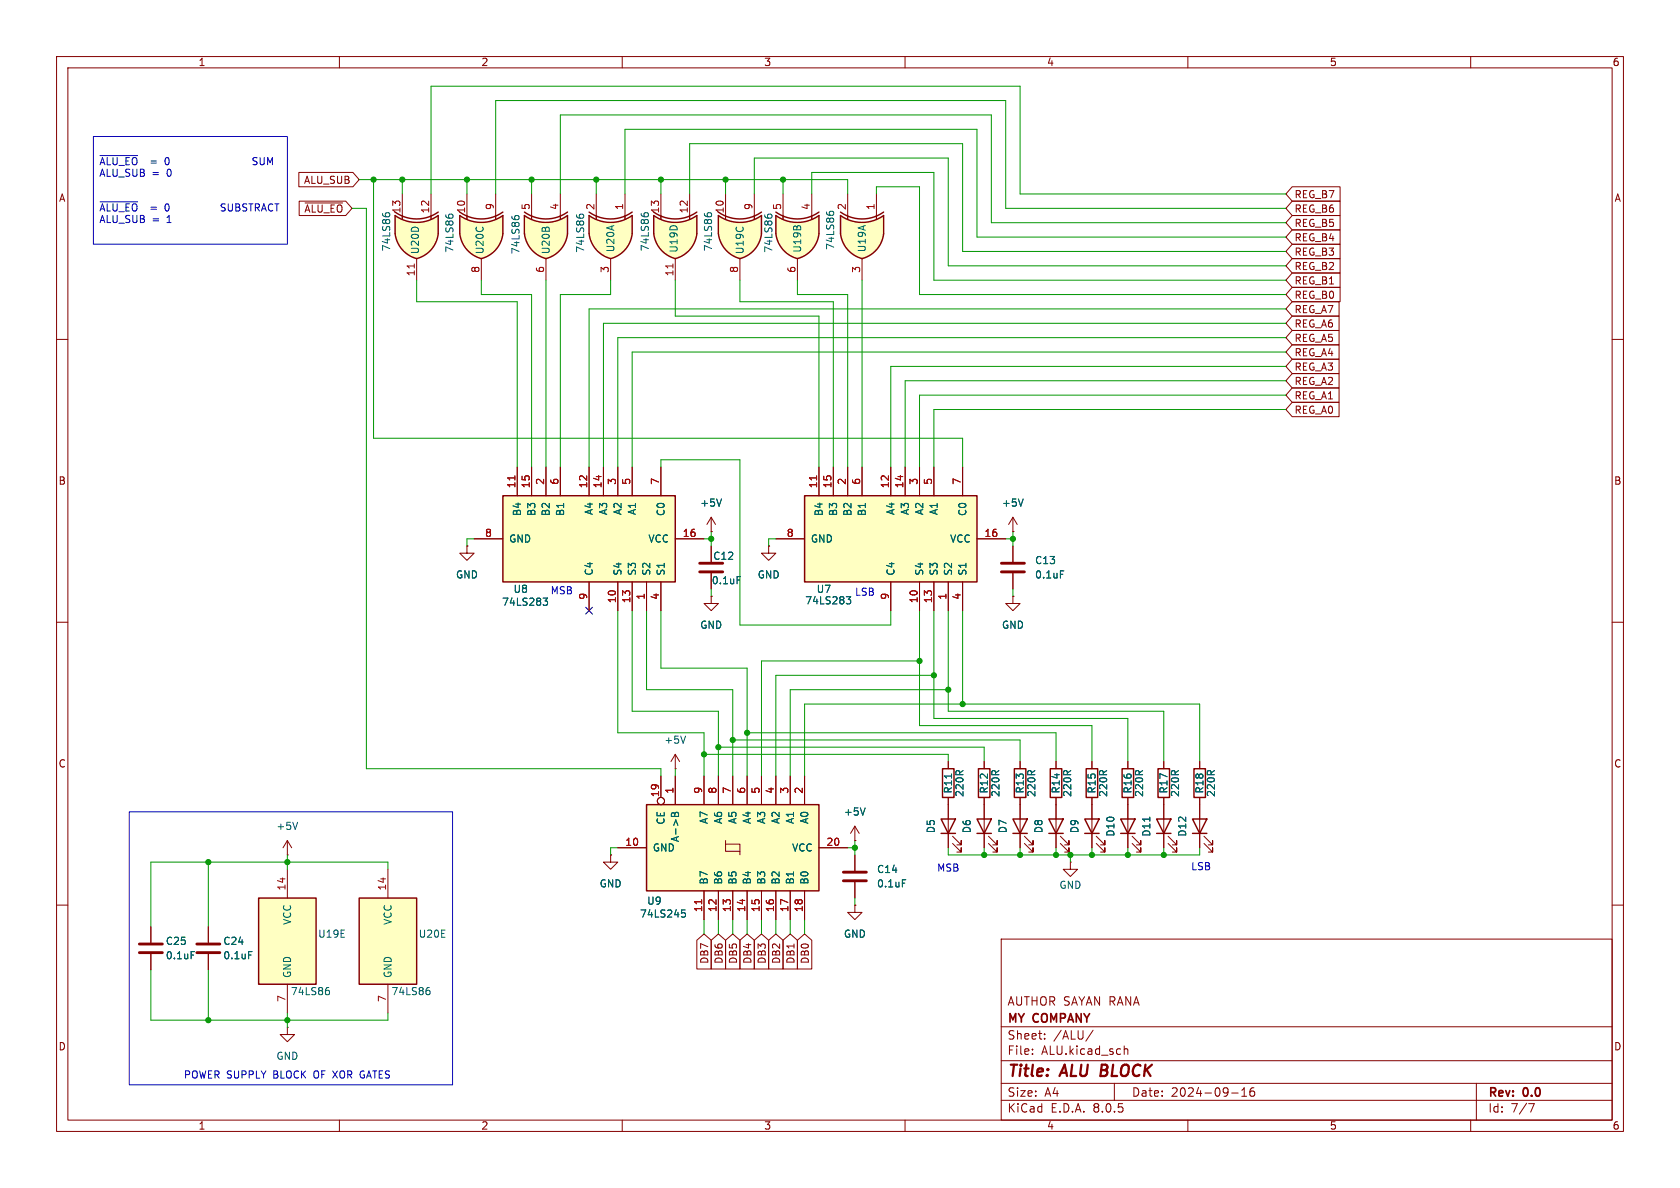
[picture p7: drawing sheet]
<svg xmlns="http://www.w3.org/2000/svg" width="297mm" height="210mm" viewBox="0 0 297 210" stroke-linecap="round" stroke-linejoin="round" font-family="sans-serif">
<g fill="none" stroke="#840000" stroke-width=".18">
<path d="M10 10h277v190h-277zM12 12h273v186h-273zM60 10v2M110 10v2M160 10v2M210 10v2M260 10v2M10 60h2M285 60h2M10 110h2M285 110h2M193 134.6v1.3"/>
<path d="M10 160h2M193 141v1.2M285 160h2M177 166h108v32h-108zM60 198v2M110 198v2M160 198v2M177 194.5h108M177 191.5h108M177 187.5h108M177 181.5h108M182.5 186.3v.1"/>
<path d="M182.5 185.5v.1M184.7 183.6v.1M184.7 182.8v.1M193.2 182.1l-1.2 2M197 191.5v3M198.7 184.9v1.5M198.7 185.5l.3-.1 .3 .1 .1 .9M210 198v2M217.7 193.2h1.2M219.5 193.8h.9M219.5 192.7l.5-.4v1.5M221.7 192.3a.59 .59 0 0 0-.7 .6v.6l.1 .2 .4 .1 .2-.1 .1-.5-.1-.3h-.5l-.2 .3"/>
<path d="M260 198v2M261 191.5v6.5M270.2 195.1h1l-.6 1.5"/>
</g>
<path d="M192 135.9h2.1v5.1h-2.1z" fill="none" stroke="#840000" stroke-width=".25"/>
<path d="M137.2 41.3l5.1-.6-1.3 5a5.2 5.2 0 0 1-3.8-4.4z" fill="#ffffc2" stroke="#ffffc2" stroke-width=".18"/>
<path d="M137.2 38.1v3.2M144.8 38.1v3.2" fill="none" stroke="#ffffc2" stroke-width=".18"/>
<path d="M137.2 38.1a6.7 6.7 0 0 0 7.6 0v3.2h-7.6z" fill="#ffffc2"/>
<path d="M139.7 40.7l5.1 .6a5.1 5.1 0 0 1-3.8 4.4z" fill="#ffffc2" stroke="#ffffc2" stroke-width=".18"/>
<path d="M137.2 37.5a6.6 6.6 0 0 0 7.6 0M137.2 38.1a6.6 6.6 0 0 0 7.6 0v3.2a5.1 5.1 0 0 1-3.8 4.4 5.2 5.2 0 0 1-3.8-4.4zM179.3 135.9h2.1v5.1h-2.1zM179.1 144.8h2.5l-1.3 2.5zM179.1 147.3h2.5" fill="none" stroke="#840000" stroke-width=".25"/>
<path d="M138.4 34.3v4.4M143.5 34.3v4.4M141 45.7v3.8M180.3 134.6v1.3M180.3 141v8.9M181.1 149.1l1.5 1.5v-.7v.7h-.7M181.1 147.8l1.5 1.6v-.8v.8h-.7" fill="none" stroke="#840000" stroke-width=".18"/>
<path d="M135.2 38v.2M135.7 38.3v-.3l.2-.1h.4l.2 .4" fill="none" stroke="#006464" stroke-width=".18"/>
<path d="M88.9 87.6h30.5v15.3h-30.5z" fill="#ffffc2"/>
<path d="M88.9 87.6h30.5v15.3h-30.5z" fill="none" stroke="#840000" stroke-width=".25"/>
<g fill="none" stroke="#840000" stroke-width=".18">
<path d="M83.8 95.3h5.1M91.4 82.6v5M94 82.6v5M96.5 82.6v5M99.1 82.6v5M104.1 82.6v5M106.7 82.6v5M109.2 82.6v5M111.8 82.6v5M116.8 82.6v5M119.4 95.3h5.1M125.7 94h.1"/>
<path d="M125.7 91.4l-.7 1.3M125.7 91.4v2.6M125.7 91.4l.8 1.3M104.1 102.9v5.1M109.2 102.9v5.1M111.8 102.9v5.1M114.3 102.9v5.1M116.8 102.9v5.1"/>
</g>
<path d="M91 84.1v.7" fill="none" stroke="#a90000" stroke-width=".18"/>
<path d="M127.5 88.2l-.4 1.3M96 105.7h.8l-.4 .5 .3 .1 .1 .5-.2 .2h-.4" fill="none" stroke="#006464" stroke-width=".18"/>
<path d="M142.2 87.6h30.5v15.3h-30.5z" fill="#ffffc2"/>
<g fill="none" stroke="#840000" stroke-width=".25">
<path d="M142.2 87.6h30.5v15.3h-30.5zM173 135.9h2v5.1h-2zM185.7 135.9h2v5.1h-2zM204.7 135.9h2.1v5.1h-2.1zM211.1 135.9h2v5.1h-2zM166.4 144.8h2.5l-1.3 2.5zM166.4 147.3h2.5M172.7 144.8h2.6l-1.3 2.5zM172.7 147.3h2.6M204.5 144.8h2.5l-1.3 2.5zM204.5 147.3h2.5M210.8 144.8h2.6l-1.3 2.5z"/>
<path d="M210.8 147.3h2.6"/>
</g>
<g fill="none" stroke="#840000" stroke-width=".18">
<path d="M82.5 96.5v1.3h1.3l-1.3 1.3-1.2-1.3h1.2M82.5 96.5h.1M135.9 96.5v1.3h1.3l-1.3 1.3-1.3-1.3h1.3M135.9 96.5h.1M137.2 95.3h5M144.8 82.6v5M147.3 82.6v5M149.9 82.6v5M152.4 82.6v5M157.5 82.6v5M160 82.6v5M162.6 82.6v5"/>
<path d="M165.1 82.6v5M170.2 82.6v5M172.7 95.3h5.1M125.7 105.4v1.3h1.3l-1.3 1.3-1.2-1.3h1.2M125.7 105.4h.1M157.5 102.9v5.1M162.6 102.9v5.1M165.1 102.9v5.1M167.6 102.9v5.1M170.2 102.9v5.1M119.4 135.9h.1M119.4 133.4l-.8 1.2"/>
<path d="M119.4 133.4v2.5M119.4 133.4l.7 1.2M174 134.6v1.3M186.7 134.6v1.3M205.7 134.6v1.3M212.1 134.6v1.3M167.6 142.2v7.7M168.4 149.1l1.5 1.5v-.7v.7h-.7M168.4 147.8l1.5 1.6v-.8v.8h-.7M174 141v8.9M174.8 149.1l1.5 1.5v-.7v.7h-.8M174.8 147.8l1.5 1.6v-.8v.8h-.8"/>
<path d="M186.7 141v1.2M189.2 152.4v1.3h1.3l-1.3 1.2-1.2-1.2h1.2M189.2 152.4h.1M205.7 141v8.9M206.5 149.1l1.5 1.5v-.7v.7h-.7M206.5 147.8l1.5 1.6v-.8v.8h-.7M212.1 141v8.9M212.9 149.1l1.5 1.5v-.7v.7h-.8M212.9 147.8l1.5 1.6v-.8v.8h-.8"/>
</g>
<path d="M144.4 84.1v.7" fill="none" stroke="#a90000" stroke-width=".18"/>
<path d="M149.6 105.5h.8l-.4 .5 .3 .1 .1 .4-.2 .3h-.4M121.2 130.1l-.4 1.3M203.3 144.4v.8" fill="none" stroke="#006464" stroke-width=".18"/>
<path d="M114.3 142.2h30.5v15.3h-30.5z" fill="#ffffc2"/>
<g fill="none" stroke="#840000" stroke-width=".18">
<path d="M125.7 96.5v2.8M179.1 94h.1M179.1 91.4l-.8 1.3M179.1 91.4v2.6M179.1 91.4l.7 1.3M125.7 101.3v2.8M116.8 137.2v3.8M119.4 137.2v5M124.5 137.2v5M127 137.2v5M129.5 137.2v5M132.1 137.2v5"/>
<path d="M134.6 137.2v5M137.2 137.2v5M139.7 137.2v5M142.2 137.2v5M199.4 134.6v1.3M109.2 149.9h5.1M124.5 157.5v5.1M127 157.5v5.1M128.3 149.2h2.5v1.3M128.3 148.6v1.9h2.5v.6M129.5 157.5v5.1M132.1 157.5v5.1"/>
<path d="M134.6 157.5v5.1M137.2 157.5v5.1M139.7 157.5v5.1M142.2 157.5v5.1M144.8 149.9h5.1M151.1 148.6h.1M151.1 146.1l-.7 1.2M151.1 146.1v2.5M151.1 151.1v2.8M151.1 156v2.8M151.1 146.1l.8 1.2M193 142.2v7.7"/>
<path d="M193.8 149.1l1.5 1.5v-.7v.7h-.7M193.8 147.8l1.5 1.6v-.8v.8h-.7M199.4 141v8.9M200.2 149.1l1.5 1.5v-.7v.7h-.8M200.2 147.8l1.5 1.6v-.8v.8h-.8M26.7 163.8v2.8M26.7 168.7v2.8M36.8 163.8v2.8M36.8 168.7v2.8"/>
<circle cx="116.8" cy="141.6" r=".63"/>
</g>
<path d="M198.4 135.9h2v5.1h-2zM114.3 142.2h30.5v15.3h-30.5zM191.8 144.8h2.5l-1.3 2.5zM191.8 147.3h2.5M198.1 144.8h2.6l-1.3 2.5zM198.1 147.3h2.6" fill="none" stroke="#840000" stroke-width=".25"/>
<path d="M180.9 88.2l-.4 1.3M130.3 101.9h.6M118.8 143.8l.3-.1 .2 .2 .1-.2 .3-.1 .3 .2v.5h-1.3zM119.3 143.9v.4M152.9 142.8l-.4 1.3M159.5 155.5h.6M33.8 168.2h.6M44 168.2h.6M120.5 160.9h.6M120.6 161.3h.3l.3 .3-.1 .5h-.5" fill="none" stroke="#006464" stroke-width=".18"/>
<path d="M124 159.1v.7" fill="none" stroke="#a90000" stroke-width=".18"/>
<path d="M123.7 99.6h4.1M123.7 101.1h4.1M149.1 155.7h4.1M149.1 154.2h4.1M24.6 168.4h4.1M24.6 166.9h4.1M34.8 168.4h4.1M34.8 166.9h4.1" fill="none" stroke="#840000" stroke-width=".51"/>
<path d="M92.7 41.3l5.2-.6-1.4 5a5.2 5.2 0 0 1-3.8-4.4z" fill="#ffffc2" stroke="#ffffc2" stroke-width=".18"/>
<path d="M92.7 38.1v3.2M100.3 38.1v3.2" fill="none" stroke="#ffffc2" stroke-width=".18"/>
<path d="M92.7 38.1a6.7 6.7 0 0 0 7.6 0v3.2h-7.6z" fill="#ffffc2"/>
<g fill="#ffffc2" stroke="#ffffc2" stroke-width=".18">
<path d="M95.2 40.7l5.1 .6a5.1 5.1 0 0 1-3.8 4.4z"/>
<path d="M104.1 41.3l5.2-.6-1.3 5a5.2 5.2 0 0 1-3.9-4.4z"/>
</g>
<path d="M92.7 37.5a6.6 6.6 0 0 0 7.6 0M92.7 38.1a6.6 6.6 0 0 0 7.6 0v3.2a5.1 5.1 0 0 1-3.8 4.4 5.2 5.2 0 0 1-3.8-4.4z" fill="none" stroke="#840000" stroke-width=".25"/>
<path d="M94 34.3v4.4M99.1 34.3v4.4M96.5 45.7v3.8M179.1 105.4v1.3h1.2l-1.2 1.3-1.3-1.3h1.3M179.1 105.4h.1M151.1 160v1.3h1.3l-1.3 1.3-1.2-1.3h1.2M151.1 160h.1" fill="none" stroke="#840000" stroke-width=".18"/>
<path d="M90.5 38.2v.3M91 38.6v-.4l.2-.1 .4 .1 .2 .4" fill="none" stroke="#006464" stroke-width=".18"/>
<path d="M104.1 38.1v3.2M111.8 38.1v3.2" fill="none" stroke="#ffffc2" stroke-width=".18"/>
<path d="M104.1 38.1a6.7 6.7 0 0 0 7.7 0v3.2h-7.7z" fill="#ffffc2"/>
<path d="M106.7 40.7l5.1 .6a5.1 5.1 0 0 1-3.9 4.4z" fill="#ffffc2" stroke="#ffffc2" stroke-width=".18"/>
<path d="M104.1 37.5a6.6 6.6 0 0 0 7.7 0M108 45.7a5.2 5.2 0 0 1-3.9-4.4v-3.2a6.6 6.6 0 0 0 7.7 0v3.2a5.1 5.1 0 0 1-3.9 4.4M166.6 135.9h2.1v5.1h-2.1z" fill="none" stroke="#840000" stroke-width=".25"/>
<path d="M105.4 34.3v4.4M110.5 34.3v4.4M107.9 45.7v3.8M179.1 96.5v2.8M179.1 101.3v2.8M167.6 134.6v1.3M167.6 141v1.2" fill="none" stroke="#840000" stroke-width=".18"/>
<path d="M101.9 38v.2M102.4 38.3l.1-.3 .2-.1h.4l.1 .4M187.5 100.9h.6M168.2 136.8v.8" fill="none" stroke="#006464" stroke-width=".18"/>
<path d="M177 99.6h4.1M177 101.1h4.1" fill="none" stroke="#840000" stroke-width=".51"/>
<path d="M45.7 158.8h10.2v15.2h-10.2z" fill="#ffffc2"/>
<path d="M45.7 158.8h10.2v15.2h-10.2z" fill="none" stroke="#840000" stroke-width=".25"/>
<path d="M50.8 153.7v5.1M50.8 174v5.1" fill="none" stroke="#840000" stroke-width=".18"/>
<path d="M57.8 175.1h.3l.2 .2-.1 .4-.4 .1M57.9 174.6h.2" fill="none" stroke="#006464" stroke-width=".18"/>
<path d="M63.5 158.8h10.2v15.2h-10.2z" fill="#ffffc2"/>
<path d="M63.5 158.8h10.2v15.2h-10.2zM185.4 144.8h2.6l-1.3 2.5zM185.4 147.3h2.6" fill="none" stroke="#840000" stroke-width=".25"/>
<path d="M50.8 151.1h.1M50.8 148.6l-.8 1.3M50.8 148.6v2.5M50.8 148.6l.8 1.3M68.6 153.7v5.1M186.7 142.2v7.7M187.5 149.1l1.5 1.5v-.7v.7h-.8M187.5 147.8l1.5 1.6v-.8v.8h-.8M68.6 174v5.1M50.8 181.6v1.3h1.3l-1.3 1.3-1.3-1.3h1.3M50.8 181.6h.1" fill="none" stroke="#840000" stroke-width=".18"/>
<path d="M52.6 145.4l-.4 1.2M75.5 175.1h.4l.1 .2v.4l-.5 .1M75.7 174.6h.2" fill="none" stroke="#006464" stroke-width=".18"/>
<path d="M69.8 41.3l5.2-.6-1.3 5a5.2 5.2 0 0 1-3.9-4.4z" fill="#ffffc2" stroke="#ffffc2" stroke-width=".18"/>
<path d="M69.8 38.1v3.2M77.5 38.1v3.2" fill="none" stroke="#ffffc2" stroke-width=".18"/>
<path d="M69.8 38.1a6.7 6.7 0 0 0 7.7 0v3.2h-7.7z" fill="#ffffc2"/>
<g fill="#ffffc2" stroke="#ffffc2" stroke-width=".18">
<path d="M72.4 40.7l5.1 .6a5.1 5.1 0 0 1-3.8 4.4z"/>
<path d="M115.6 41.3l5.1-.6-1.3 5a5.2 5.2 0 0 1-3.8-4.4z"/>
</g>
<path d="M69.8 37.5a6.6 6.6 0 0 0 7.7 0M69.8 38.1a6.6 6.6 0 0 0 7.7 0v3.2a5.1 5.1 0 0 1-3.8 4.4 5.2 5.2 0 0 1-3.9-4.4z" fill="none" stroke="#840000" stroke-width=".25"/>
<path d="M71.1 34.3v4.4M76.2 34.3v4.4M73.7 45.7v3.8" fill="none" stroke="#840000" stroke-width=".18"/>
<path d="M73.2 46.7v.7" fill="none" stroke="#a90000" stroke-width=".18"/>
<path d="M67.6 37.7v.3M68.1 38.1l.1-.4 .2-.1 .4 .1 .1 .4" fill="none" stroke="#006464" stroke-width=".18"/>
<path d="M115.6 38.1v3.2M123.2 38.1v3.2" fill="none" stroke="#ffffc2" stroke-width=".18"/>
<path d="M115.6 38.1a6.7 6.7 0 0 0 7.6 0v3.2h-7.6z" fill="#ffffc2"/>
<g fill="#ffffc2" stroke="#ffffc2" stroke-width=".18">
<path d="M118.1 40.7l5.1 .6a5.1 5.1 0 0 1-3.8 4.4z"/>
<path d="M81.3 41.3l5.1-.6-1.3 5a5.2 5.2 0 0 1-3.8-4.4z"/>
</g>
<path d="M115.6 37.5a6.6 6.6 0 0 0 7.6 0M115.6 38.1a6.6 6.6 0 0 0 7.6 0v3.2a5.1 5.1 0 0 1-3.8 4.4 5.2 5.2 0 0 1-3.8-4.4z" fill="none" stroke="#840000" stroke-width=".25"/>
<path d="M116.8 34.3v4.4M121.9 34.3v4.4M119.4 45.7v3.8M107.9 151.1v1.3h1.3l-1.3 1.3-1.2-1.3h1.2M107.9 151.1h.1" fill="none" stroke="#840000" stroke-width=".18"/>
<path d="M119 46.7v.7" fill="none" stroke="#a90000" stroke-width=".18"/>
<path d="M113.4 37.7v.3M113.8 38.1l.1-.4 .2-.1 .4 .1 .1 .4" fill="none" stroke="#006464" stroke-width=".18"/>
<path d="M81.3 38.1v3.2M88.9 38.1v3.2" fill="none" stroke="#ffffc2" stroke-width=".18"/>
<path d="M81.3 38.1a6.7 6.7 0 0 0 7.6 0v3.2h-7.6z" fill="#ffffc2"/>
<g fill="#ffffc2" stroke="#ffffc2" stroke-width=".18">
<path d="M83.8 40.7l5.1 .6a5.1 5.1 0 0 1-3.8 4.4z"/>
<path d="M127 41.3l5.2-.6-1.4 5a5.2 5.2 0 0 1-3.8-4.4z"/>
</g>
<path d="M81.3 37.5a6.6 6.6 0 0 0 7.6 0M88.9 41.3v-3.2a6.6 6.6 0 0 1-7.6 0v3.2a5.2 5.2 0 0 0 3.8 4.4 5.1 5.1 0 0 0 3.8-4.4" fill="none" stroke="#840000" stroke-width=".25"/>
<path d="M82.5 34.3v4.4M87.6 34.3v4.4M85.1 45.7v3.8" fill="none" stroke="#840000" stroke-width=".18"/>
<path d="M78.8 38v.2M79.3 38.3l.1-.3 .1-.1h.5l.1 .4" fill="none" stroke="#006464" stroke-width=".18"/>
<path d="M127 38.1v3.2M134.6 38.1v3.2" fill="none" stroke="#ffffc2" stroke-width=".18"/>
<path d="M127 38.1a6.7 6.7 0 0 0 7.6 0v3.2h-7.6z" fill="#ffffc2"/>
<g fill="#ffffc2" stroke="#ffffc2" stroke-width=".18">
<path d="M129.5 40.7l5.1 .6a5.1 5.1 0 0 1-3.8 4.4z"/>
<path d="M148.6 41.3l5.2-.6-1.4 5a5.2 5.2 0 0 1-3.8-4.4z"/>
</g>
<path d="M127 37.5a6.6 6.6 0 0 0 7.6 0M127 38.1a6.6 6.6 0 0 0 7.6 0v3.2a5.1 5.1 0 0 1-3.8 4.4 5.2 5.2 0 0 1-3.8-4.4z" fill="none" stroke="#840000" stroke-width=".25"/>
<path d="M128.3 34.3v4.4M133.3 34.3v4.4M130.8 45.7v3.8" fill="none" stroke="#840000" stroke-width=".18"/>
<path d="M124.5 37.7v.3M125 38.1l.1-.4 .2-.1 .4 .1 .1 .4" fill="none" stroke="#006464" stroke-width=".18"/>
<path d="M148.6 38.1v3.2M156.2 38.1v3.2" fill="none" stroke="#ffffc2" stroke-width=".18"/>
<path d="M148.6 38.1a6.7 6.7 0 0 0 7.6 0v3.2h-7.6z" fill="#ffffc2"/>
<path d="M151.1 40.7l5.1 .6a5.1 5.1 0 0 1-3.8 4.4z" fill="#ffffc2" stroke="#ffffc2" stroke-width=".18"/>
<path d="M148.6 37.5a6.6 6.6 0 0 0 7.6 0M156.2 41.3v-3.2a6.6 6.6 0 0 1-7.6 0v3.2a5.2 5.2 0 0 0 3.8 4.4 5.1 5.1 0 0 0 3.8-4.4" fill="none" stroke="#840000" stroke-width=".25"/>
<g fill="none" stroke="#840000" stroke-width=".18">
<path d="M52.8 30.5h9.6l1.1 1.3-1.1 1.2h-9.6zM52.9 35.6h8.2l1.1 1.2-1.1 1.3h-8.2zM53.9 35.9h6.7M149.9 34.3v4.4M154.9 34.3v4.4M228.4 33h8.5v2.6h-8.5l-1.1-1.3zM228.4 35.6h8.5v2.5h-8.5l-1.1-1.3zM228.4 38.1h8.5v2.5h-8.5l-1.1-1.2zM152.4 45.7v3.8M228.4 55.9h8.3v2.5h-8.3l-1.1-1.2zM228.4 53.3h8.3v2.6h-8.3l-1.1-1.3zM228.4 58.4h8.3v2.6h-8.3l-1.1-1.3z"/>
<path d="M228.4 45.7h8.5v2.6h-8.5l-1.1-1.3zM228.4 48.3h8.5v2.5h-8.5l-1.1-1.3zM228.4 43.2h8.5v2.5h-8.5l-1.1-1.2zM228.4 50.8h8.5v2.5h-8.5l-1.1-1.2zM228.4 40.6h8.5v2.6h-8.5l-1.1-1.3zM228.4 68.6h8.3v2.5h-8.3l-1.1-1.2zM228.4 61h8.3v2.5h-8.3l-1.1-1.3zM228.4 71.1h8.3v2.6h-8.3l-1.1-1.3zM228.4 66h8.3v2.6h-8.3l-1.1-1.3zM228.4 63.5h8.3v2.5h-8.3l-1.1-1.2zM82.5 96.5h.1M83.8 95.3h5.1"/>
<path d="M91.4 82.6v5M94 82.6v5M96.5 82.6v5M99.1 82.6v5M104.1 82.6v5M106.7 82.6v5M109.2 82.6v5M111.8 82.6v5M116.8 82.6v5M119.4 95.3h5.1M125.7 94h.1M125.7 96.5v2.8"/>
<path d="M135.9 96.5h.1M137.2 95.3h5M144.8 82.6v5M147.3 82.6v5M149.9 82.6v5M152.4 82.6v5M157.5 82.6v5M160 82.6v5M162.6 82.6v5M165.1 82.6v5M170.2 82.6v5M172.7 95.3h5.1"/>
<path d="M179.1 94h.1M179.1 96.5v2.8M104.1 102.9v5.1M109.2 102.9v5.1M111.8 102.9v5.1M114.3 102.9v5.1M116.8 102.9v5.1M125.7 105.4h.1M125.7 101.3v2.8M157.5 102.9v5.1M162.6 102.9v5.1M165.1 102.9v5.1"/>
<path d="M167.6 102.9v5.1M170.2 102.9v5.1M179.1 105.4h.1M179.1 101.3v2.8M116.8 137.2v3.8M119.4 137.2v5M124.5 137.2v5M127 137.2v5M129.5 137.2v5M132.1 137.2v5M134.6 137.2v5M137.2 137.2v5"/>
<path d="M139.7 137.2v5M142.2 137.2v5M167.6 134.6v1.3M174 134.6v1.3M180.3 134.6v1.3M186.7 134.6v1.3M193 134.6v1.3M199.4 134.6v1.3M205.7 134.6v1.3M212.1 134.6v1.3M107.9 151.1h.1M109.2 149.9h5.1"/>
<path d="M124.5 157.5v5.1M127 157.5v5.1M129.5 157.5v5.1M132.1 157.5v5.1M134.6 157.5v5.1M137.2 157.5v5.1M139.7 157.5v5.1M142.2 157.5v5.1M144.8 149.9h5.1M151.1 148.6h.1M151.1 151.1v2.8M151.1 156v2.8"/>
<path d="M167.6 141v3.8M167.6 147.3v2.6M174 141v3.8M174 147.3v2.6M180.3 141v3.8M180.3 147.3v2.6M186.7 141v3.8M186.7 147.3v2.6M193 141v3.8M193 147.3v2.6M199.4 141v3.8M199.4 147.3v2.6"/>
<path d="M205.7 141v3.8M205.7 147.3v2.6M212.1 141v3.8M212.1 147.3v2.6M26.7 163.8v2.8M26.7 168.7v2.8M36.8 163.8v2.8M36.8 168.7v2.8M123.2 166.2l1.3-1.1 1.2 1.1v5.1h-2.5zM125.7 166.2l1.3-1.1 1.3 1.1v5.1h-2.6zM128.3 166.2l1.2-1.1 1.3 1.1v5.1h-2.5zM130.8 166.2l1.3-1.1 1.3 1.1v5.1h-2.6z"/>
<path d="M133.3 166.2l1.3-1.1 1.3 1.1v5.1h-2.6zM135.9 166.2l1.3-1.1 1.2 1.1v5.1h-2.5zM138.4 166.2l1.3-1.1 1.3 1.1v5.1h-2.6zM141 166.2l1.2-1.1 1.3 1.1v5.1h-2.5zM151.1 160h.1"/>
<circle cx="116.8" cy="141.6" r=".63"/>
</g>
<g fill="none" stroke="#006464" stroke-width=".18">
<path d="M146.1 37.5v.2M146.6 37.8l.1-.3 .1-.2 .5 .1 .1 .4M127.5 88.2l-.4 1.3M180.9 88.2l-.4 1.3M96 105.7h.8l-.4 .5 .3 .1 .1 .5-.2 .2h-.4M130.3 101.9h.6M149.6 105.5h.8l-.4 .5 .3 .1 .1 .4-.2 .3h-.4M187.5 100.9h.6M168.2 136.8v.8M118.8 143.8l.3-.1 .2 .2 .1-.2 .3-.1 .3 .2v.5h-1.3zM119.3 143.9v.4M152.9 142.8l-.4 1.3"/>
<path d="M159.5 155.5h.6M203.3 144.4v.8M33.8 168.2h.6M44 168.2h.6M120.5 160.9h.6M120.6 161.3h.3l.3 .3-.1 .5h-.5"/>
</g>
<path d="M16.5 24.1h34.3v19.1h-34.3zM17.7 27.5h6.6M17.7 35.7h6.6M39.8 36.1l-.5-.1-.1 .2v.3l.5 .3 .1 .3-.2 .2-.5-.1M40.4 36v1.1l.2 .2h.2M45.4 27.9h-.4l-.2 .1v.3l.5 .3 .1 .3-.2 .2h-.5M46 27.9v1l.2 .2h.4l.1-.2v-1M47.3 29.1v-1.2l.4 .9 .5-.9v1.2M22.9 143.5h57.1v48.3h-57.1z" fill="none" stroke="#0000c2" stroke-width=".18"/>
<g fill="none" stroke="#009600" stroke-width=".18">
<path d="M62.2 36.8h2.6v99.1h52v1.3M63.5 31.8h86.4v2.5M66 31.8v45.7h104.2v5.1M71.1 31.8v2.5M76.2 34.3v-19.1h104.1v19.1h47M82.5 31.8v2.5M87.6 34.3v-16.5h90.2v19h49.5M94 31.8v2.5M99.1 34.3v-14h76.2v19.1h52M105.4 31.8v2.5M110.5 34.3v-11.4h62.2v19h54.6M116.8 31.8v2.5"/>
<path d="M121.9 34.3v-8.9h48.3v19.1h57.1M128.3 31.8v2.5M133.3 34.3v-6.4h34.3v19.1h59.7M138.4 31.8v2.5M143.5 34.3v-3.8h21.6v19h62.2M154.9 34.3v-1.3h7.7v19.1h64.7M73.7 49.5v3.8h17.7v29.3M85.1 49.5v2.6h8.9v30.5M96.5 49.5v33.1M107.9 49.5v2.6h-8.8v30.5M119.4 49.5v6.4h25.4v26.7M130.8 49.5v3.8h16.5v29.3"/>
<path d="M141 49.5v2.6h8.9v30.5M152.4 49.5v33.1M227.3 59.7h-118.1v22.9M227.3 57.2h-120.6v25.4M227.3 54.6h-123.2v28M227.3 69.9h-64.7v12.7M227.3 72.4h-62.2v10.2M227.3 64.8h-69.8v17.8M227.3 62.2h-115.5v20.4M227.3 67.3h-67.3v15.3M83.8 95.3h-1.3v1.2M116.8 82.6v-1.3h14v29.2h26.7v-2.5"/>
<path d="M124.5 95.3h1.2M125.7 94v2.5M137.2 95.3h-1.3v1.2M177.8 95.3h1.3M179.1 94v2.5M109.2 108v21.5h15.3v7.7M111.8 108v17.7h15.2v11.5M114.3 108v13.9h15.2v15.3M116.8 108v10.1h15.3v19.1M125.7 104.1v1.3M162.6 108v20.3h30.4v6.3M162.6 116.8h-28v20.4"/>
<path d="M165.1 108v19h34.3v7.6M165.1 119.4h-27.9v17.8M167.6 108v17.7h38.1v8.9M170.2 108v16.5M179.1 104.1v1.3M119.4 135.9v1.3M124.5 133.4h43.1v1.2M127 132.1h47v2.5M129.5 130.8h50.8v3.8M132.1 129.5h54.6v5.1M167.6 121.9h-27.9v15.3M212.1 134.6v-10.1h-69.9v12.7"/>
<path d="M36.8 152.4v11.4M50.8 151.1v2.6M68.6 153.7v-1.3h-41.9v11.4M109.2 149.9h-1.3v1.2M149.9 149.9h1.2M151.1 148.6v2.5M151.1 158.8v1.2M167.6 149.9v1.2h44.5v-1.2M174 149.9v1.2M180.3 149.9v1.2M186.7 149.9v1.2M189.2 151.1v1.3"/>
<path d="M193 149.9v1.2M199.4 149.9v1.2M205.7 149.9v1.2M26.7 171.5v8.8h41.9v-1.2M36.8 171.5v8.8M50.8 179.1v2.5M124.5 162.6v2.5M127 162.6v2.5M129.5 162.6v2.5M132.1 162.6v2.5M134.6 162.6v2.5M137.2 162.6v2.5"/>
<path d="M139.7 162.6v2.5M142.2 162.6v2.5"/>
</g>
<path d="M103.5 107.3l1.2 1.3M104.7 107.3l-1.2 1.3" fill="none" stroke="#000084" stroke-width=".18"/>
<path d="M91 84.1v.7M144.4 84.1v.7M124 159.1v.7" fill="none" stroke="#a90000" stroke-width=".18"/>
<g fill="#009600" stroke="#009600" stroke-width=".18">
<circle cx="128.3" cy="31.8" r=".46"/>
<circle cx="138.4" cy="31.8" r=".46"/>
<circle cx="170.2" cy="124.5" r=".46"/>
<circle cx="167.6" cy="121.9" r=".46"/>
<circle cx="179.1" cy="95.3" r=".46"/>
<circle cx="165.1" cy="119.4" r=".46"/>
<circle cx="162.6" cy="116.8" r=".46"/>
<circle cx="193" cy="151.1" r=".46"/>
<circle cx="205.7" cy="151.1" r=".46"/>
<circle cx="189.2" cy="151.1" r=".46"/>
<circle cx="199.4" cy="151.1" r=".46"/>
<circle cx="186.7" cy="151.1" r=".46"/>
<circle cx="125.7" cy="95.3" r=".46"/>
<circle cx="132.1" cy="129.5" r=".46"/>
<circle cx="116.8" cy="31.8" r=".46"/>
<circle cx="180.3" cy="151.1" r=".46"/>
<circle cx="129.5" cy="130.8" r=".46"/>
<circle cx="124.5" cy="133.4" r=".46"/>
<circle cx="127" cy="132.1" r=".46"/>
<circle cx="82.5" cy="31.8" r=".46"/>
<circle cx="94" cy="31.8" r=".46"/>
<circle cx="105.4" cy="31.8" r=".46"/>
<circle cx="66" cy="31.8" r=".46"/>
<circle cx="71.1" cy="31.8" r=".46"/>
<circle cx="174" cy="151.1" r=".46"/>
<circle cx="151.1" cy="149.9" r=".46"/>
<circle cx="36.8" cy="152.4" r=".46"/>
<circle cx="50.8" cy="152.4" r=".46"/>
<circle cx="50.8" cy="180.3" r=".46"/>
<circle cx="36.8" cy="180.3" r=".46"/>
</g>
<g font-size="2.8" fill="#840000">
<text x="178" y="190.9">Title:</text>
<text x="187.7" y="190.9">ALU BLOCK</text>
</g>
<g font-size="2.1" fill="#840000">
<text x="178" y="178">AUTHOR SAYAN RANA</text>
<text x="178" y="184">Sheet:</text>
<text x="178" y="181.2">MY</text>
<text x="182.7" y="181.2">COMPANY</text>
<text x="186.2" y="184">/ALU/</text>
<text x="178" y="186.7">File:</text>
<text x="184.1" y="186.7">ALU.kicad_sch</text>
<text x="178" y="196.9">KiCad</text>
<text x="178" y="194.1">Size:</text>
<text x="184.7" y="194.1">A4</text>
<text x="185.7" y="196.9">E.D.A.</text>
<text x="193.3" y="196.9">8.0.5</text>
<text x="200" y="194.1">Date:</text>
<text x="207" y="194.1">2024-09-16</text>
<text x="263" y="194.3">Rev:</text>
<text x="263" y="196.9">Id:</text>
<text x="267.1" y="196.9">7/7</text>
<text x="269.4" y="194.3">0.0</text>
</g>
<g font-size="1.8" fill="#840000">
<text x="35" y="11.9">1</text>
<text x="85" y="11.9">2</text>
<text x="135" y="11.9">3</text>
<text x="185" y="11.9">4</text>
<text x="235" y="11.9">5</text>
<text x="285" y="11.9">6</text>
<text x="10.3" y="35.9">A</text>
<text x="53.6" y="32.7">ALU_SUB</text>
<text x="228.8" y="35.2">REG_B7</text>
<text x="285.3" y="35.9">A</text>
<text x="53.7" y="37.8">~{ALU_EO}</text>
<text x="228.8" y="37.8">REG_B6</text>
<text x="228.8" y="40.3">REG_B5</text>
<text x="228.8" y="47.9">REG_B2</text>
<text x="228.8" y="45.4">REG_B3</text>
<text x="228.8" y="42.9">REG_B4</text>
<text x="228.8" y="50.5">REG_B1</text>
<text x="228.8" y="53">REG_B0</text>
<text x="228.8" y="58.1">REG_A6</text>
<text x="228.8" y="55.6">REG_A7</text>
<text x="228.8" y="63.2">REG_A4</text>
<text x="228.8" y="60.6">REG_A5</text>
<text x="228.8" y="65.7">REG_A3</text>
<text x="228.8" y="70.8">REG_A1</text>
<text x="228.8" y="68.3">REG_A2</text>
<text x="228.8" y="73.3">REG_A0</text>
<text x="10.3" y="85.9">B</text>
<text x="285.3" y="85.9">B</text>
<text x="10.3" y="135.9">C</text>
<text x="285.3" y="135.9">C</text>
<text x="125.4" y="170.5" transform="rotate(-90 125.4 170.5)">DB7</text>
<text x="128" y="170.5" transform="rotate(-90 128 170.5)">DB6</text>
<text x="130.5" y="170.5" transform="rotate(-90 130.5 170.5)">DB5</text>
<text x="133" y="170.5" transform="rotate(-90 133 170.5)">DB4</text>
<text x="135.6" y="170.5" transform="rotate(-90 135.6 170.5)">DB3</text>
<text x="138.1" y="170.5" transform="rotate(-90 138.1 170.5)">DB2</text>
<text x="140.7" y="170.5" transform="rotate(-90 140.7 170.5)">DB1</text>
<text x="143.2" y="170.5" transform="rotate(-90 143.2 170.5)">DB0</text>
<text x="10.3" y="185.9">D</text>
<text x="285.3" y="185.9">D</text>
<text x="35" y="199.9">1</text>
<text x="85" y="199.9">2</text>
<text x="135" y="199.9">3</text>
<text x="185" y="199.9">4</text>
<text x="235" y="199.9">5</text>
<text x="285" y="199.9">6</text>
</g>
<g font-size="1.8" fill="#0000c2">
<text x="17.5" y="29.4">~{ALU_EO}=</text>
<text x="29.4" y="29.4">0</text>
<text x="17.5" y="31.5">ALU_SUB</text>
<text x="26.9" y="31.5">=</text>
<text x="29.6" y="31.5">0</text>
<text x="17.5" y="37.6">~{ALU_EO}=</text>
<text x="17.5" y="39.6">ALU_SUB</text>
<text x="26.9" y="39.6">=</text>
<text x="29.4" y="37.6">0</text>
<text x="29.6" y="39.6">1</text>
<text x="41.2" y="37.6">SUBSTRACT</text>
<text x="97.2" y="105.3">MSB</text>
<text x="151.1" y="105.5">LSB</text>
<text x="165.6" y="154.3">MSB</text>
<text x="210.5" y="154">LSB</text>
<text x="32.4" y="190.9">POWER SUPPLY</text>
<text x="48.4" y="190.9">BLOCK</text>
<text x="55.8" y="190.9">OF XOR GATES</text>
</g>
<g font-size="1.8" fill="#a90000">
<text x="70.9" y="37.8" transform="rotate(-90 70.9 37.8)">13</text>
<text x="75.9" y="37.8" transform="rotate(-90 75.9 37.8)">12</text>
<text x="82.3" y="37.8" transform="rotate(-90 82.3 37.8)">10</text>
<text x="87.4" y="37.2" transform="rotate(-90 87.4 37.2)">9</text>
<text x="93.7" y="37.2" transform="rotate(-90 93.7 37.2)">5</text>
<text x="98.8" y="37.2" transform="rotate(-90 98.8 37.2)">4</text>
<text x="105.2" y="37.2" transform="rotate(-90 105.2 37.2)">2</text>
<text x="110.2" y="37.2" transform="rotate(-90 110.2 37.2)">1</text>
<text x="116.6" y="37.8" transform="rotate(-90 116.6 37.8)">13</text>
<text x="121.7" y="37.8" transform="rotate(-90 121.7 37.8)">12</text>
<text x="128" y="37.8" transform="rotate(-90 128 37.8)">10</text>
<text x="133.1" y="37.2" transform="rotate(-90 133.1 37.2)">9</text>
<text x="138.2" y="37.2" transform="rotate(-90 138.2 37.2)">5</text>
<text x="143.3" y="37.2" transform="rotate(-90 143.3 37.2)">4</text>
<text x="149.6" y="37.2" transform="rotate(-90 149.6 37.2)">2</text>
<text x="154.7" y="37.2" transform="rotate(-90 154.7 37.2)">1</text>
<text x="73.4" y="48.9" transform="rotate(-90 73.4 48.9)">11</text>
<text x="84.8" y="48.3" transform="rotate(-90 84.8 48.3)">8</text>
<text x="96.3" y="48.3" transform="rotate(-90 96.3 48.3)">6</text>
<text x="107.7" y="48.3" transform="rotate(-90 107.7 48.3)">3</text>
<text x="119.1" y="48.9" transform="rotate(-90 119.1 48.9)">11</text>
<text x="130.6" y="48.3" transform="rotate(-90 130.6 48.3)">8</text>
<text x="140.7" y="48.3" transform="rotate(-90 140.7 48.3)">6</text>
<text x="152.1" y="48.3" transform="rotate(-90 152.1 48.3)">3</text>
<text x="91.2" y="86.4" transform="rotate(-90 91.2 86.4)">11</text>
<text x="93.7" y="86.4" transform="rotate(-90 93.7 86.4)">15</text>
<text x="96.3" y="85.8" transform="rotate(-90 96.3 85.8)">2</text>
<text x="98.8" y="85.8" transform="rotate(-90 98.8 85.8)">6</text>
<text x="103.9" y="86.4" transform="rotate(-90 103.9 86.4)">12</text>
<text x="106.4" y="86.4" transform="rotate(-90 106.4 86.4)">14</text>
<text x="109" y="85.8" transform="rotate(-90 109 85.8)">3</text>
<text x="111.5" y="85.8" transform="rotate(-90 111.5 85.8)">5</text>
<text x="116.6" y="85.8" transform="rotate(-90 116.6 85.8)">7</text>
<text x="144.5" y="86.4" transform="rotate(-90 144.5 86.4)">11</text>
<text x="147.1" y="86.4" transform="rotate(-90 147.1 86.4)">15</text>
<text x="149.6" y="85.8" transform="rotate(-90 149.6 85.8)">2</text>
<text x="152.1" y="85.8" transform="rotate(-90 152.1 85.8)">6</text>
<text x="157.2" y="86.4" transform="rotate(-90 157.2 86.4)">12</text>
<text x="159.8" y="86.4" transform="rotate(-90 159.8 86.4)">14</text>
<text x="162.3" y="85.8" transform="rotate(-90 162.3 85.8)">3</text>
<text x="164.8" y="85.8" transform="rotate(-90 164.8 85.8)">5</text>
<text x="169.9" y="85.8" transform="rotate(-90 169.9 85.8)">7</text>
<text x="85.7" y="95">8</text>
<text x="120.6" y="95">16</text>
<text x="139" y="95">8</text>
<text x="173.9" y="95">16</text>
<text x="103.9" y="106.1" transform="rotate(-90 103.9 106.1)">9</text>
<text x="109" y="106.7" transform="rotate(-90 109 106.7)">10</text>
<text x="111.5" y="106.7" transform="rotate(-90 111.5 106.7)">13</text>
<text x="114" y="106.1" transform="rotate(-90 114 106.1)">1</text>
<text x="116.6" y="106.1" transform="rotate(-90 116.6 106.1)">4</text>
<text x="157.2" y="106.1" transform="rotate(-90 157.2 106.1)">9</text>
<text x="162.3" y="106.7" transform="rotate(-90 162.3 106.7)">10</text>
<text x="164.8" y="106.7" transform="rotate(-90 164.8 106.7)">13</text>
<text x="167.4" y="106.1" transform="rotate(-90 167.4 106.1)">1</text>
<text x="169.9" y="106.1" transform="rotate(-90 169.9 106.1)">4</text>
<text x="116.6" y="141" transform="rotate(-90 116.6 141)">19</text>
<text x="119.1" y="140.4" transform="rotate(-90 119.1 140.4)">1</text>
<text x="124.2" y="140.4" transform="rotate(-90 124.2 140.4)">9</text>
<text x="126.7" y="140.4" transform="rotate(-90 126.7 140.4)">8</text>
<text x="129.3" y="140.4" transform="rotate(-90 129.3 140.4)">7</text>
<text x="131.8" y="140.4" transform="rotate(-90 131.8 140.4)">6</text>
<text x="134.4" y="140.4" transform="rotate(-90 134.4 140.4)">5</text>
<text x="136.9" y="140.4" transform="rotate(-90 136.9 140.4)">4</text>
<text x="139.4" y="140.4" transform="rotate(-90 139.4 140.4)">3</text>
<text x="142" y="140.4" transform="rotate(-90 142 140.4)">2</text>
<text x="110.4" y="149.6">10</text>
<text x="146" y="149.6">20</text>
<text x="50.5" y="157.5" transform="rotate(-90 50.5 157.5)">14</text>
<text x="68.3" y="157.5" transform="rotate(-90 68.3 157.5)">14</text>
<text x="124.2" y="161.3" transform="rotate(-90 124.2 161.3)">11</text>
<text x="126.7" y="161.3" transform="rotate(-90 126.7 161.3)">12</text>
<text x="129.3" y="161.3" transform="rotate(-90 129.3 161.3)">13</text>
<text x="131.8" y="161.3" transform="rotate(-90 131.8 161.3)">14</text>
<text x="134.4" y="161.3" transform="rotate(-90 134.4 161.3)">15</text>
<text x="136.9" y="161.3" transform="rotate(-90 136.9 161.3)">16</text>
<text x="139.4" y="161.3" transform="rotate(-90 139.4 161.3)">17</text>
<text x="142" y="161.3" transform="rotate(-90 142 161.3)">18</text>
<text x="50.5" y="177.2" transform="rotate(-90 50.5 177.2)">7</text>
<text x="68.3" y="177.2" transform="rotate(-90 68.3 177.2)">7</text>
</g>
<g font-size="1.8" fill="#006464">
<text x="69.2" y="44.5" transform="rotate(-90 69.2 44.5)">74LS86</text>
<text x="74.3" y="45" transform="rotate(-90 74.3 45)">U20D</text>
<text x="80.4" y="44.8" transform="rotate(-90 80.4 44.8)">74LS86</text>
<text x="85.7" y="45" transform="rotate(-90 85.7 45)">U20C</text>
<text x="92" y="45" transform="rotate(-90 92 45)">74LS86</text>
<text x="97.4" y="45" transform="rotate(-90 97.4 45)">U20B</text>
<text x="103.5" y="44.8" transform="rotate(-90 103.5 44.8)">74LS86</text>
<text x="108.8" y="44.7" transform="rotate(-90 108.8 44.7)">U20A</text>
<text x="114.9" y="44.5" transform="rotate(-90 114.9 44.5)">74LS86</text>
<text x="120" y="44.8" transform="rotate(-90 120 44.8)">U19D</text>
<text x="126.1" y="44.5" transform="rotate(-90 126.1 44.5)">74LS86</text>
<text x="131.7" y="45" transform="rotate(-90 131.7 45)">U19C</text>
<text x="136.8" y="44.8" transform="rotate(-90 136.8 44.8)">74LS86</text>
<text x="141.8" y="44.8" transform="rotate(-90 141.8 44.8)">U19B</text>
<text x="147.7" y="44.3" transform="rotate(-90 147.7 44.3)">74LS86</text>
<text x="153.3" y="44.7" transform="rotate(-90 153.3 44.7)">U19A</text>
<text x="123.7" y="89.8">+5V</text>
<text x="177" y="89.8">+5V</text>
<text x="92.3" y="91.3" transform="rotate(-90 92.3 91.3)">B4</text>
<text x="94.8" y="91.3" transform="rotate(-90 94.8 91.3)">B3</text>
<text x="97.4" y="91.3" transform="rotate(-90 97.4 91.3)">B2</text>
<text x="99.9" y="91.3" transform="rotate(-90 99.9 91.3)">B1</text>
<text x="105" y="91.1" transform="rotate(-90 105 91.1)">A4</text>
<text x="107.5" y="91.1" transform="rotate(-90 107.5 91.1)">A3</text>
<text x="110.1" y="91.1" transform="rotate(-90 110.1 91.1)">A2</text>
<text x="112.6" y="91.1" transform="rotate(-90 112.6 91.1)">A1</text>
<text x="117.7" y="91.3" transform="rotate(-90 117.7 91.3)">C0</text>
<text x="145.6" y="91.3" transform="rotate(-90 145.6 91.3)">B4</text>
<text x="148.2" y="91.3" transform="rotate(-90 148.2 91.3)">B3</text>
<text x="150.7" y="91.3" transform="rotate(-90 150.7 91.3)">B2</text>
<text x="153.3" y="91.3" transform="rotate(-90 153.3 91.3)">B1</text>
<text x="158.3" y="91.1" transform="rotate(-90 158.3 91.1)">A4</text>
<text x="160.9" y="91.1" transform="rotate(-90 160.9 91.1)">A3</text>
<text x="163.4" y="91.1" transform="rotate(-90 163.4 91.1)">A2</text>
<text x="166" y="91.1" transform="rotate(-90 166 91.1)">A1</text>
<text x="171" y="91.3" transform="rotate(-90 171 91.3)">C0</text>
<text x="89.9" y="96.1">GND</text>
<text x="105" y="101.9" transform="rotate(-90 105 101.9)">C4</text>
<text x="110.1" y="101.9" transform="rotate(-90 110.1 101.9)">S4</text>
<text x="112.6" y="101.9" transform="rotate(-90 112.6 101.9)">S3</text>
<text x="114.5" y="96.1">VCC</text>
<text x="115.2" y="101.9" transform="rotate(-90 115.2 101.9)">S2</text>
<text x="117.7" y="101.9" transform="rotate(-90 117.7 101.9)">S1</text>
<text x="126" y="99.2">C12</text>
<text x="143.3" y="96.1">GND</text>
<text x="158.3" y="101.9" transform="rotate(-90 158.3 101.9)">C4</text>
<text x="163.4" y="101.9" transform="rotate(-90 163.4 101.9)">S4</text>
<text x="166" y="101.9" transform="rotate(-90 166 101.9)">S3</text>
<text x="167.9" y="96.1">VCC</text>
<text x="168.5" y="101.9" transform="rotate(-90 168.5 101.9)">S2</text>
<text x="171" y="101.9" transform="rotate(-90 171 101.9)">S1</text>
<text x="182.9" y="99.9">C13</text>
<text x="80.5" y="102.5">GND</text>
<text x="88.7" y="107.3">74LS283</text>
<text x="90.7" y="105">U8</text>
<text x="125.7" y="103.5">0.1uF</text>
<text x="133.9" y="102.5">GND</text>
<text x="142.2" y="107">74LS283</text>
<text x="144.3" y="105">U7</text>
<text x="182.9" y="102.5">0.1uF</text>
<text x="123.7" y="111.4">GND</text>
<text x="177" y="111.4">GND</text>
<text x="117.3" y="131.7">+5V</text>
<text x="168.5" y="140.4" transform="rotate(-90 168.5 140.4)">R11</text>
<text x="170.5" y="141" transform="rotate(-90 170.5 141)">220R</text>
<text x="174.9" y="140.4" transform="rotate(-90 174.9 140.4)">R12</text>
<text x="176.9" y="141" transform="rotate(-90 176.9 141)">220R</text>
<text x="181.2" y="140.4" transform="rotate(-90 181.2 140.4)">R13</text>
<text x="183.2" y="141" transform="rotate(-90 183.2 141)">220R</text>
<text x="187.6" y="140.4" transform="rotate(-90 187.6 140.4)">R14</text>
<text x="189.6" y="141" transform="rotate(-90 189.6 141)">220R</text>
<text x="193.9" y="140.4" transform="rotate(-90 193.9 140.4)">R15</text>
<text x="195.9" y="141" transform="rotate(-90 195.9 141)">220R</text>
<text x="200.3" y="140.4" transform="rotate(-90 200.3 140.4)">R16</text>
<text x="202.3" y="141" transform="rotate(-90 202.3 141)">220R</text>
<text x="206.6" y="140.4" transform="rotate(-90 206.6 140.4)">R17</text>
<text x="208.6" y="141" transform="rotate(-90 208.6 141)">220R</text>
<text x="213" y="140.4" transform="rotate(-90 213 140.4)">R18</text>
<text x="215" y="141" transform="rotate(-90 215 141)">220R</text>
<text x="48.8" y="146.9">+5V</text>
<text x="117.7" y="145.9" transform="rotate(-90 117.7 145.9)">CE</text>
<text x="120.2" y="149" transform="rotate(-90 120.2 149)">A-&gt;B</text>
<text x="125.3" y="145.8" transform="rotate(-90 125.3 145.8)">A7</text>
<text x="127.9" y="145.8" transform="rotate(-90 127.9 145.8)">A6</text>
<text x="130.4" y="145.8" transform="rotate(-90 130.4 145.8)">A5</text>
<text x="132.9" y="145.8" transform="rotate(-90 132.9 145.8)">A4</text>
<text x="135.5" y="145.8" transform="rotate(-90 135.5 145.8)">A3</text>
<text x="138" y="145.8" transform="rotate(-90 138 145.8)">A2</text>
<text x="140.6" y="145.8" transform="rotate(-90 140.6 145.8)">A1</text>
<text x="143.1" y="145.8" transform="rotate(-90 143.1 145.8)">A0</text>
<text x="149.1" y="144.4">+5V</text>
<text x="165.5" y="147.4" transform="rotate(-90 165.5 147.4)">D5</text>
<text x="171.8" y="147.4" transform="rotate(-90 171.8 147.4)">D6</text>
<text x="178.2" y="147.4" transform="rotate(-90 178.2 147.4)">D7</text>
<text x="184.5" y="147.4" transform="rotate(-90 184.5 147.4)">D8</text>
<text x="190.9" y="147.4" transform="rotate(-90 190.9 147.4)">D9</text>
<text x="197.2" y="148" transform="rotate(-90 197.2 148)">D10</text>
<text x="203.6" y="148" transform="rotate(-90 203.6 148)">D11</text>
<text x="209.9" y="148" transform="rotate(-90 209.9 148)">D12</text>
<text x="115.3" y="150.7">GND</text>
<text x="139.9" y="150.7">VCC</text>
<text x="154.9" y="154.5">C14</text>
<text x="105.9" y="157.1">GND</text>
<text x="114.3" y="160.1">U9</text>
<text x="125.3" y="156.5" transform="rotate(-90 125.3 156.5)">B7</text>
<text x="127.9" y="156.5" transform="rotate(-90 127.9 156.5)">B6</text>
<text x="130.4" y="156.5" transform="rotate(-90 130.4 156.5)">B5</text>
<text x="132.9" y="156.5" transform="rotate(-90 132.9 156.5)">B4</text>
<text x="135.5" y="156.5" transform="rotate(-90 135.5 156.5)">B3</text>
<text x="138" y="156.5" transform="rotate(-90 138 156.5)">B2</text>
<text x="140.6" y="156.5" transform="rotate(-90 140.6 156.5)">B1</text>
<text x="143.1" y="156.5" transform="rotate(-90 143.1 156.5)">B0</text>
<text x="154.9" y="157.1">0.1uF</text>
<text x="187.2" y="157.3">GND</text>
<text x="29.2" y="167.2">C25</text>
<text x="39.4" y="167.2">C24</text>
<text x="51.7" y="163.6" transform="rotate(-90 51.7 163.6)">VCC</text>
<text x="56.1" y="166">U19E</text>
<text x="69.4" y="163.6" transform="rotate(-90 69.4 163.6)">VCC</text>
<text x="73.9" y="166">U20E</text>
<text x="113" y="162.4">74LS245</text>
<text x="149.1" y="166">GND</text>
<text x="29.2" y="169.8">0.1uF</text>
<text x="39.4" y="169.8">0.1uF</text>
<text x="51.7" y="173" transform="rotate(-90 51.7 173)">GND</text>
<text x="69.4" y="173" transform="rotate(-90 69.4 173)">GND</text>
<text x="51.3" y="176.1">74LS86</text>
<text x="69.1" y="176.1">74LS86</text>
<text x="48.8" y="187.6">GND</text>
</g>
</svg>
